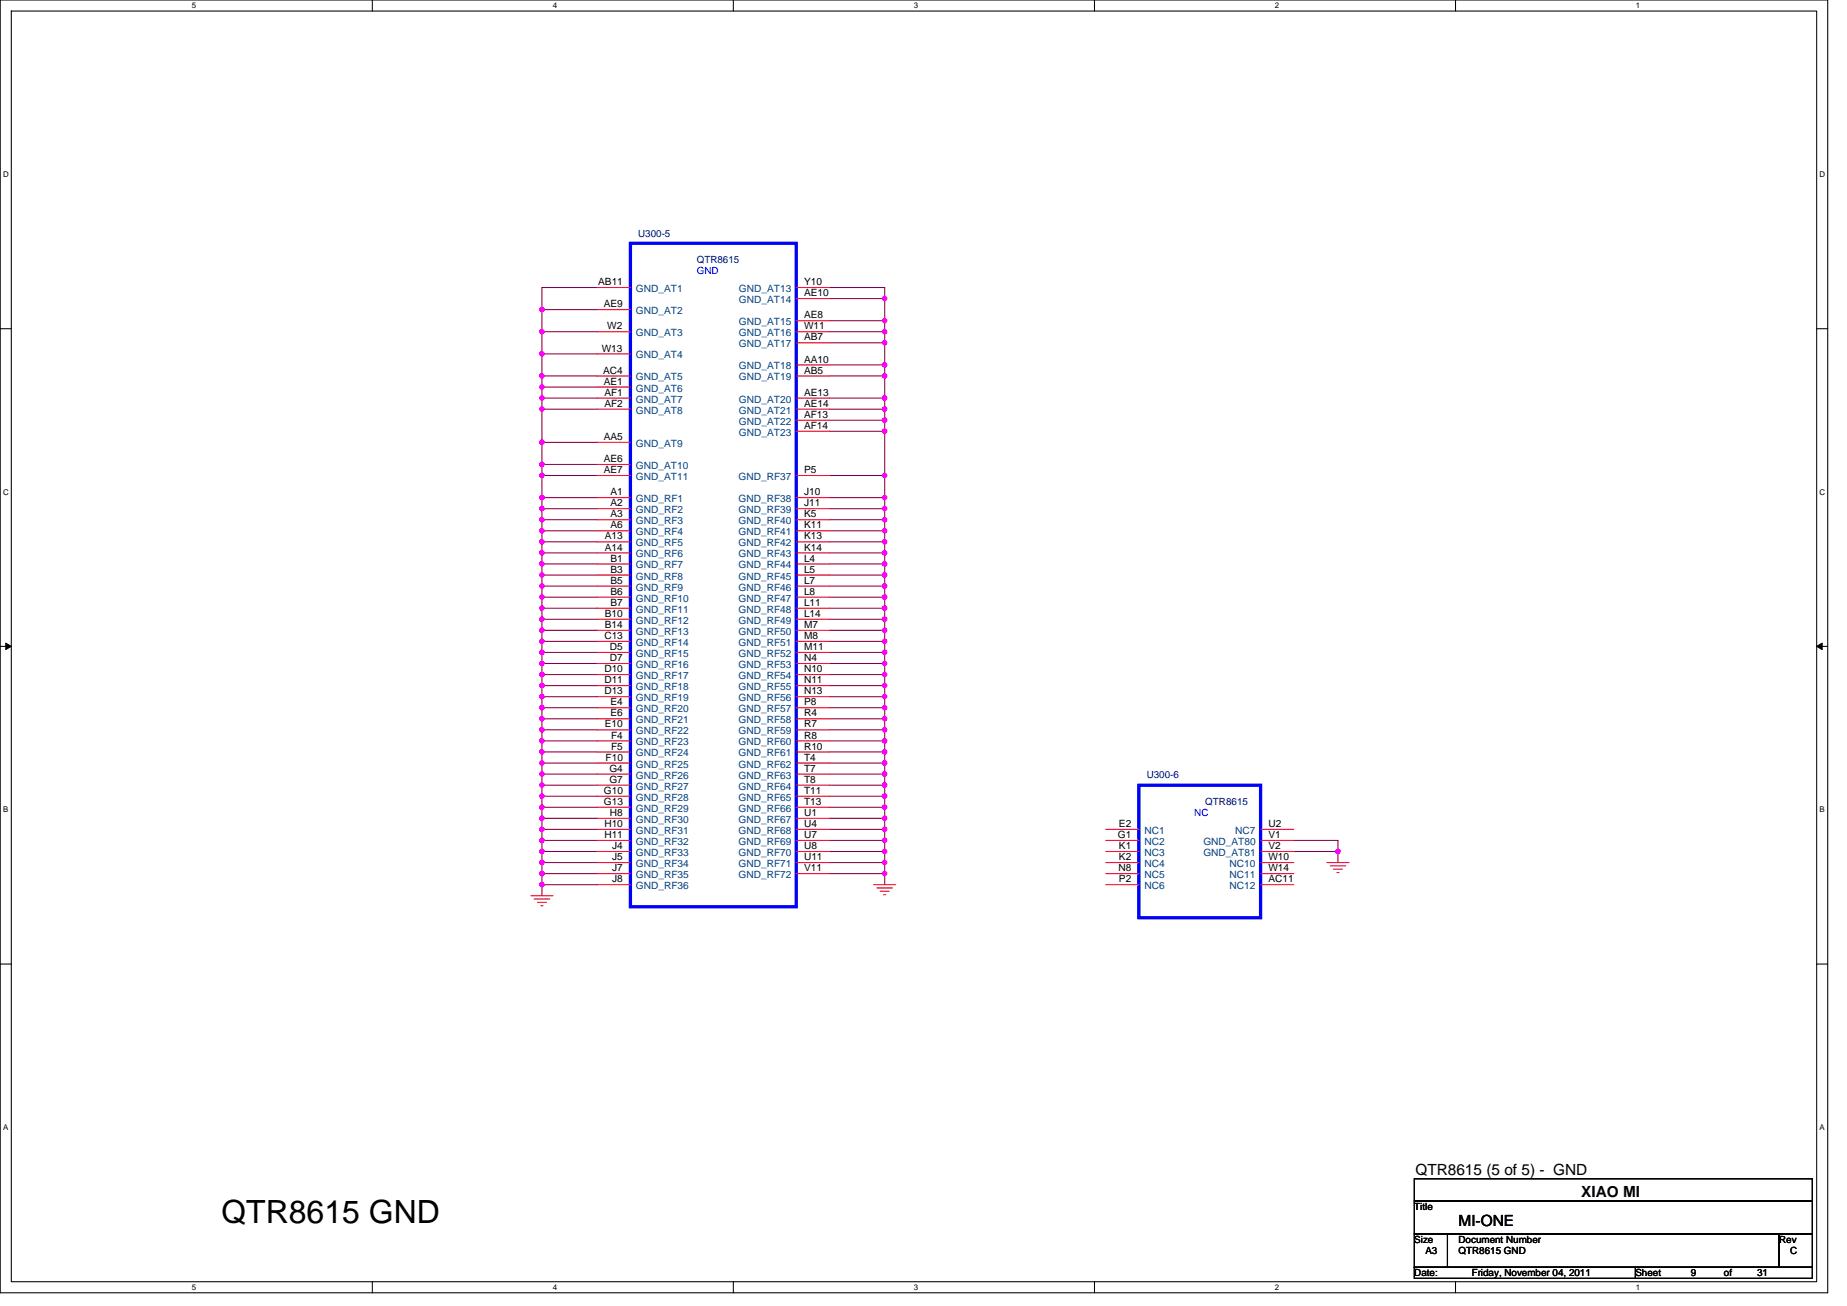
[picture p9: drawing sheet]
<svg xmlns="http://www.w3.org/2000/svg" width="297mm" height="210mm" viewBox="0 0 297 210" stroke-linecap="round" stroke-linejoin="round" font-family="sans-serif">
<path d="M0 0h293.9v207.9h-293.9zM1.8 1.8h290.4v204.3h-290.4z" fill="none" stroke="#000" stroke-width=".17"/>
<g fill="#fff">
<path d="M30.8 .2h.7v1.4h-.7z"/>
<path d="M30.8 206.3h.7v1.4h-.7z"/>
</g>
<path d="M59.9 0v1.8M59.9 206.1v1.8" fill="none" stroke="#000" stroke-width=".17"/>
<g fill="#fff">
<path d="M88.9 .2h.7v1.4h-.7z"/>
<path d="M88.9 206.3h.7v1.4h-.7z"/>
</g>
<path d="M117.9 0v1.8M117.9 206.1v1.8" fill="none" stroke="#000" stroke-width=".17"/>
<g fill="#fff">
<path d="M147 .2h.7v1.4h-.7z"/>
<path d="M147 206.3h.7v1.4h-.7z"/>
</g>
<path d="M176 0v1.8M176 206.1v1.8" fill="none" stroke="#000" stroke-width=".17"/>
<g fill="#fff">
<path d="M205 .2h.7v1.4h-.7z"/>
<path d="M205 206.3h.7v1.4h-.7z"/>
</g>
<path d="M234.1 0v1.8M234.1 206.1v1.8" fill="none" stroke="#000" stroke-width=".17"/>
<g fill="#fff">
<path d="M263.1 .2h.7v1.4h-.7z"/>
<path d="M263.1 206.3h.7v1.4h-.7z"/>
<path d="M.5 27.3h.9v1.4h-.9z"/>
<path d="M292.6 27.3h.9v1.4h-.9z"/>
<path d="M.5 78.4h.9v1.4h-.9z"/>
<path d="M292.6 78.4h.9v1.4h-.9z"/>
</g>
<path d="M0 52.9h1.8M292.2 52.9h1.7" fill="none" stroke="#000" stroke-width=".17"/>
<g fill="#fff">
<path d="M.5 129.5h.8v1.4h-.8z"/>
<path d="M292.6 129.5h.9v1.4h-.9z"/>
</g>
<path d="M0 103.9h1.8M292.2 103.9h1.7" fill="none" stroke="#000" stroke-width=".17"/>
<path d="M.9 103.4l.9 .5-.9 .5zM292.2 103.9l.8-.5v1z" fill="#000" stroke="#000" stroke-width=".16"/>
<g fill="#fff">
<path d="M.5 180.5h.8v1.4h-.8z"/>
<path d="M292.6 180.5h.9v1.4h-.9z"/>
</g>
<path d="M0 155h1.8M292.2 155h1.7M227.5 198.4h5.3v5.4h-5.3zM227.5 189.5h64v3.6h-64zM227.5 193.1h64v5.3h-64zM232.8 198.4h53.3v5.4h-53.3zM286.1 198.4h5.4v5.4h-5.4zM227.5 203.8h35.5v1.7h-35.5zM263 203.8h28.5v1.7h-28.5z" fill="none" stroke="#000" stroke-width=".17"/>
<g fill="none" stroke="#800040" stroke-width=".17">
<path d="M87.2 56.9h8.9M87.2 53.3h8.9M87.2 49.8h8.9M87.2 49.8v3.5M87.2 53.3v3.6M87.2 56.9v3.6M96.1 46.2h-8.9v3.6M133.4 55.1h8.9M133.4 46.2h8.9v1.8M133.4 48h8.9M133.4 51.6h8.9M133.4 53.3h8.9"/>
<path d="M133.4 58.7h8.9M142.3 58.7v1.8M142.3 48v3.6M142.3 53.3v1.8M142.3 51.6v1.7M142.3 55.1v3.6M87.2 64h8.9M87.2 65.8h8.9M87.2 60.5h8.9M87.2 62.2h8.9M87.2 71.1h8.9M87.2 74.7h8.9"/>
<path d="M87.2 76.5h8.9M87.2 64v1.8M87.2 60.5v1.7M87.2 76.5v3.5M87.2 74.7v1.8M87.2 71.1v3.6M87.2 62.2v1.8M87.2 65.8v5.3M133.4 76.5h8.9M133.4 60.5h8.9M133.4 64h8.9M133.4 65.8h8.9"/>
<path d="M133.4 67.6h8.9M133.4 69.3h8.9M142.3 65.8v1.8M142.3 76.5v3.5M142.3 67.6v1.7M142.3 60.5v3.5M142.3 64v1.8M142.3 69.3v7.2M87.2 97.8h8.9M87.2 99.6h8.9M87.2 94.2h8.9M87.2 96h8.9"/>
<path d="M87.2 90.7h8.9M87.2 92.5h8.9M87.2 87.1h8.9M87.2 88.9h8.9M87.2 83.6h8.9M87.2 85.3h8.9M87.2 80h8.9M87.2 81.8h8.9M87.2 99.6v1.7M87.2 88.9v1.8M87.2 92.5v1.7M87.2 90.7v1.8"/>
<path d="M87.2 83.6v1.7M87.2 80v1.8M87.2 94.2v1.8M87.2 96v3.6M87.2 81.8v1.8M87.2 87.1v1.8M87.2 85.3v1.8M133.4 80h8.9M133.4 81.8h8.9M133.4 83.6h8.9M133.4 85.3h8.9M133.4 87.1h8.9"/>
<path d="M133.4 88.9h8.9M133.4 90.7h8.9M133.4 92.5h8.9M133.4 94.2h8.9M133.4 96h8.9M133.4 97.8h8.9M133.4 99.6h8.9M142.3 99.6v1.7M142.3 88.9v1.8M142.3 81.8v1.8M142.3 94.2v1.8M142.3 92.5v1.7"/>
<path d="M142.3 90.7v1.8M142.3 85.3v1.8M142.3 97.8v1.8M142.3 96v1.8M142.3 80v1.8M142.3 83.6v1.7M142.3 87.1v1.8M87.2 119.1h8.9M87.2 115.6h8.9M87.2 117.3h8.9M87.2 112h8.9M87.2 113.8h8.9"/>
<path d="M87.2 108.5h8.9M87.2 110.2h8.9M87.2 104.9h8.9M87.2 106.7h8.9M87.2 101.3h8.9M87.2 103.1h8.9M87.2 103.1v1.8M87.2 108.5v1.7M87.2 113.8v1.8M87.2 104.9v1.8M87.2 110.2v1.8M87.2 117.3v1.8"/>
<path d="M87.2 119.1v1.8M87.2 101.3v1.8M87.2 106.7v1.8M87.2 112v1.8M87.2 115.6v1.7M133.4 101.3h8.9M133.4 103.1h8.9M133.4 104.9h8.9M133.4 106.7h8.9M133.4 108.5h8.9M133.4 110.2h8.9M133.4 112h8.9"/>
<path d="M133.4 113.8h8.9M133.4 115.6h8.9M133.4 117.3h8.9M133.4 119.1h8.9M142.3 104.9v1.8M142.3 115.6v1.7M142.3 119.1v1.8M142.3 112v1.8M142.3 110.2v1.8M142.3 108.5v1.7M142.3 106.7v1.8M142.3 117.3v1.8"/>
<path d="M142.3 101.3v1.8M142.3 113.8v1.8M142.3 103.1v1.8M87.2 136.9h8.9M87.2 138.7h8.9M87.2 133.3h8.9M87.2 135.1h8.9M87.2 129.8h8.9M87.2 131.6h8.9M87.2 126.2h8.9M87.2 128h8.9M87.2 122.7h8.9"/>
<path d="M87.2 124.5h8.9M87.2 120.9h8.9M87.2 124.5v1.7M87.2 129.8v1.8M87.2 126.2v1.8M87.2 131.6v1.7M87.2 122.7v1.8M87.2 128v1.8M87.2 133.4v1.7M87.2 136.9v1.8M87.2 135.1v1.8M87.2 120.9v1.8"/>
<path d="M87.2 138.7v1.8M133.4 120.9h8.9M133.4 122.7h8.9M133.4 124.5h8.9M133.4 126.2h8.9M133.4 128h8.9M133.4 129.8h8.9M133.4 131.6h8.9M133.4 133.4h8.9M133.4 135.1h8.9M133.4 136.9h8.9M133.4 138.7h8.9"/>
<path d="M142.3 135.1v1.8M142.3 128v1.8M142.3 126.2v1.8M142.3 122.7v1.8M142.3 120.9v1.8M142.3 129.8v1.8M142.3 131.6v1.7M142.3 124.5v1.7M142.3 136.9v1.8M142.3 133.4v1.7M142.3 138.7v1.8M208.1 135.1h7.1v1.8"/>
<path d="M208.1 136.9h7.1M215.2 136.9v1.8M87.2 140.5h8.9M87.2 142.2h8.9M87.2 142.2v1.8M87.2 140.5v1.7M133.4 140.5h8.9M142.3 140.5v1.7"/>
</g>
<g fill="#f0f" stroke="#f0f" stroke-width=".17">
<circle cx="142.3" cy="58.7" r=".35"/>
<circle cx="142.3" cy="65.8" r=".35"/>
<circle cx="142.3" cy="88.9" r=".35"/>
<circle cx="142.3" cy="103.1" r=".35"/>
<circle cx="87.1" cy="140.4" r=".35"/>
<circle cx="87.1" cy="142.2" r=".35"/>
<circle cx="87.1" cy="136.9" r=".35"/>
<circle cx="87.1" cy="138.7" r=".35"/>
<circle cx="87.1" cy="135.1" r=".35"/>
<circle cx="87.1" cy="129.8" r=".35"/>
<circle cx="87.1" cy="122.7" r=".35"/>
<circle cx="87.1" cy="124.4" r=".35"/>
<circle cx="87.1" cy="117.3" r=".35"/>
<circle cx="87.1" cy="113.8" r=".35"/>
<circle cx="87.1" cy="108.4" r=".35"/>
<circle cx="87.1" cy="103.1" r=".35"/>
<circle cx="87.1" cy="97.8" r=".35"/>
<circle cx="87.1" cy="99.6" r=".35"/>
<circle cx="87.1" cy="87.1" r=".35"/>
<circle cx="87.1" cy="88.9" r=".35"/>
<circle cx="87.1" cy="83.6" r=".35"/>
<circle cx="87.1" cy="60.4" r=".35"/>
<circle cx="142.3" cy="76.4" r=".35"/>
<circle cx="142.3" cy="140.4" r=".35"/>
<circle cx="142.3" cy="104.9" r=".35"/>
<circle cx="142.3" cy="99.6" r=".35"/>
<circle cx="142.3" cy="48" r=".35"/>
<circle cx="142.3" cy="115.6" r=".35"/>
<circle cx="142.3" cy="81.8" r=".35"/>
<circle cx="142.3" cy="135.1" r=".35"/>
<circle cx="142.3" cy="128" r=".35"/>
<circle cx="142.3" cy="67.6" r=".35"/>
<circle cx="142.3" cy="126.2" r=".35"/>
<circle cx="142.3" cy="119.1" r=".35"/>
<circle cx="142.3" cy="112" r=".35"/>
<circle cx="142.3" cy="110.2" r=".35"/>
<circle cx="142.3" cy="108.4" r=".35"/>
<circle cx="142.3" cy="106.7" r=".35"/>
<circle cx="142.3" cy="117.3" r=".35"/>
<circle cx="142.3" cy="94.2" r=".35"/>
<circle cx="142.3" cy="92.4" r=".35"/>
<circle cx="142.3" cy="90.7" r=".35"/>
<circle cx="142.3" cy="53.3" r=".35"/>
<circle cx="142.3" cy="85.3" r=".35"/>
<circle cx="142.3" cy="122.7" r=".35"/>
<circle cx="142.3" cy="120.9" r=".35"/>
<circle cx="142.3" cy="97.8" r=".35"/>
<circle cx="142.3" cy="96" r=".35"/>
<circle cx="142.3" cy="80" r=".35"/>
<circle cx="142.3" cy="129.8" r=".35"/>
<circle cx="142.3" cy="131.6" r=".35"/>
<circle cx="142.3" cy="60.4" r=".35"/>
<circle cx="142.3" cy="124.4" r=".35"/>
<circle cx="142.3" cy="83.6" r=".35"/>
<circle cx="142.3" cy="51.5" r=".35"/>
<circle cx="87.1" cy="92.4" r=".35"/>
<circle cx="87.1" cy="90.7" r=".35"/>
<circle cx="87.1" cy="64" r=".35"/>
<circle cx="87.1" cy="126.2" r=".35"/>
<circle cx="87.1" cy="80" r=".35"/>
<circle cx="87.1" cy="94.2" r=".35"/>
<circle cx="87.1" cy="104.9" r=".35"/>
<circle cx="87.1" cy="110.2" r=".35"/>
<circle cx="87.1" cy="119.1" r=".35"/>
<circle cx="87.1" cy="76.4" r=".35"/>
<circle cx="87.1" cy="74.7" r=".35"/>
<circle cx="87.1" cy="71.1" r=".35"/>
<circle cx="87.1" cy="62.2" r=".35"/>
<circle cx="87.1" cy="65.8" r=".35"/>
<circle cx="87.1" cy="131.6" r=".35"/>
<circle cx="215.2" cy="136.9" r=".35"/>
<circle cx="142.3" cy="101.3" r=".35"/>
<circle cx="87.1" cy="96" r=".35"/>
<circle cx="87.1" cy="101.3" r=".35"/>
<circle cx="87.1" cy="106.7" r=".35"/>
<circle cx="142.3" cy="113.8" r=".35"/>
<circle cx="87.1" cy="49.8" r=".35"/>
<circle cx="87.1" cy="53.3" r=".35"/>
<circle cx="87.1" cy="56.9" r=".35"/>
<circle cx="87.1" cy="81.8" r=".35"/>
<circle cx="142.3" cy="64" r=".35"/>
<circle cx="142.3" cy="69.3" r=".35"/>
<circle cx="87.1" cy="112" r=".35"/>
<circle cx="87.1" cy="128" r=".35"/>
<circle cx="87.1" cy="133.3" r=".35"/>
<circle cx="142.3" cy="136.9" r=".35"/>
<circle cx="87.1" cy="85.3" r=".35"/>
<circle cx="87.1" cy="115.6" r=".35"/>
<circle cx="87.1" cy="120.9" r=".35"/>
<circle cx="142.3" cy="55.1" r=".35"/>
<circle cx="142.3" cy="133.3" r=".35"/>
<circle cx="142.3" cy="138.7" r=".35"/>
<circle cx="142.3" cy="87.1" r=".35"/>
</g>
<g fill="none" stroke="#f00" stroke-width=".17">
<path d="M96.1 46.2h5.3M96.1 49.8h5.3M96.1 53.3h5.3M96.1 56.9h5.3M128.1 46.2h5.3M128.1 48h5.3M128.1 51.6h5.3M128.1 53.3h5.3M128.1 55.1h5.3M128.1 58.7h5.3M96.1 60.5h5.3M96.1 62.2h5.3"/>
<path d="M96.1 64h5.3M96.1 65.8h5.3M96.1 71.1h5.3M96.1 74.7h5.3M96.1 76.5h5.3M128.1 60.5h5.3M128.1 64h5.3M128.1 65.8h5.3M128.1 67.6h5.3M128.1 69.3h5.3M128.1 76.5h5.3M96.1 80h5.3"/>
<path d="M96.1 81.8h5.3M96.1 83.6h5.3M96.1 85.3h5.3M96.1 87.1h5.3M96.1 88.9h5.3M96.1 90.7h5.3M96.1 92.5h5.3M96.1 94.2h5.3M96.1 96h5.3M96.1 97.8h5.3M96.1 99.6h5.3M128.1 80h5.3"/>
<path d="M128.1 81.8h5.3M128.1 83.6h5.3M128.1 85.3h5.3M128.1 87.1h5.3M128.1 88.9h5.3M128.1 90.7h5.3M128.1 92.5h5.3M128.1 94.2h5.3M128.1 96h5.3M128.1 97.8h5.3M128.1 99.6h5.3M96.1 101.3h5.3"/>
<path d="M96.1 103.1h5.3M96.1 104.9h5.3M96.1 106.7h5.3M96.1 108.5h5.3M96.1 110.2h5.3M96.1 112h5.3M96.1 113.8h5.3M96.1 115.6h5.3M96.1 117.3h5.3M96.1 119.1h5.3M128.1 101.3h5.3M128.1 103.1h5.3"/>
<path d="M128.1 104.9h5.3M128.1 106.7h5.3M128.1 108.5h5.3M128.1 110.2h5.3M128.1 112h5.3M128.1 113.8h5.3M128.1 115.6h5.3M128.1 117.3h5.3M128.1 119.1h5.3M96.1 120.9h5.3M96.1 122.7h5.3M96.1 124.5h5.3"/>
<path d="M96.1 126.2h5.3M96.1 128h5.3M96.1 129.8h5.3M96.1 131.6h5.3M96.1 133.3h5.3M96.1 135.1h5.3M96.1 136.9h5.3M96.1 138.7h5.3M128.1 120.9h5.3M128.1 122.7h5.3M128.1 124.5h5.3M128.1 126.2h5.3"/>
<path d="M128.1 128h5.3M128.1 129.8h5.3M128.1 131.6h5.3M128.1 133.3h5.3M128.1 135.1h5.3M128.1 136.9h5.3M128.1 138.7h5.3M177.8 133.3h5.4M177.8 135.1h5.4M177.8 136.9h5.4M177.8 138.7h5.4M202.7 133.3h5.4"/>
<path d="M202.7 135.1h5.4M202.7 136.9h5.4M202.7 138.7h5.4M213.4 138.7h3.6M213.9 139.2h2.5M214.5 139.7h1.4M85.4 144h3.5M85.9 144.5h2.5M86.4 145.1h1.5M87 145.6h.3M96.1 140.5h5.3M96.1 142.2h5.3"/>
<path d="M128.1 140.5h5.3M140.5 142.2h3.6M141 142.8h2.5M141.6 143.3h1.4M142.1 143.8h.3M177.8 140.5h5.4M177.8 142.2h5.4M202.7 140.5h5.4M202.7 142.2h5.4M215 140.3h.3"/>
</g>
<path d="M101.4 39.1h26.7v106.7h-26.7zM183.2 126.2h19.5v21.4h-19.5z" fill="none" stroke="#00f" stroke-width=".53"/>
<text font-size="5.1" x="35.6" y="196.6">QTR8615 GND</text>
<g font-size="2.5">
<text x="227.6" y="188.9">QTR8615 (5 of 5) - GND</text>
<text x="234.6" y="197.1">MI-ONE</text>
<text x="254.3" y="192.5">XIAO MI</text>
</g>
<g font-size="1.6" fill="#000080">
<text x="102.6" y="38">U300-5</text>
<text x="112.1" y="42.3">QTR8615</text>
<text x="184.4" y="125.2">U300-6</text>
<text x="193.8" y="129.4">QTR8615</text>
</g>
<g font-size="1.6">
<text x="96.2" y="45.8">AB11</text>
<text x="129.3" y="45.8">Y10</text>
<text x="129.3" y="47.6">AE10</text>
<text x="97.1" y="49.4">AE9</text>
<text x="97.7" y="53">W2</text>
<text x="129.3" y="51.2">AE8</text>
<text x="129.3" y="53">W11</text>
<text x="96.8" y="56.5">W13</text>
<text x="129.3" y="54.7">AB7</text>
<text x="129.3" y="58.3">AA10</text>
<text x="97" y="60.1">AC4</text>
<text x="97.1" y="61.8">AE1</text>
<text x="97.2" y="63.6">AF1</text>
<text x="97.2" y="65.4">AF2</text>
<text x="129.3" y="60.1">AB5</text>
<text x="129.3" y="63.6">AE13</text>
<text x="129.3" y="65.4">AE14</text>
<text x="97.1" y="70.7">AA5</text>
<text x="129.3" y="67.2">AF13</text>
<text x="129.3" y="69">AF14</text>
<text x="97.1" y="74.3">AE6</text>
<text x="97.1" y="76.1">AE7</text>
<text x="129.3" y="76.1">P5</text>
<text x="98.2" y="79.6">A1</text>
<text x="98.2" y="81.4">A2</text>
<text x="98.2" y="83.2">A3</text>
<text x="129.3" y="79.6">J10</text>
<text x="129.3" y="81.4">J11</text>
<text x="129.3" y="83.2">K5</text>
<text x="97.3" y="86.7">A13</text>
<text x="97.3" y="88.5">A14</text>
<text x="98.2" y="85">A6</text>
<text x="129.3" y="85">K11</text>
<text x="129.3" y="86.7">K13</text>
<text x="129.3" y="88.5">K14</text>
<text x="98.2" y="90.3">B1</text>
<text x="98.2" y="92.1">B3</text>
<text x="98.2" y="93.9">B5</text>
<text x="98.2" y="95.6">B6</text>
<text x="129.3" y="90.3">L4</text>
<text x="129.3" y="92.1">L5</text>
<text x="129.3" y="93.9">L7</text>
<text x="129.3" y="95.6">L8</text>
<text x="97.3" y="99.2">B10</text>
<text x="97.3" y="101">B14</text>
<text x="98.2" y="97.4">B7</text>
<text x="129.3" y="97.4">L11</text>
<text x="129.3" y="99.2">L14</text>
<text x="129.3" y="101">M7</text>
<text x="97.2" y="102.7">C13</text>
<text x="98.1" y="104.5">D5</text>
<text x="98.1" y="106.3">D7</text>
<text x="129.3" y="102.7">M8</text>
<text x="129.3" y="104.5">M11</text>
<text x="129.3" y="106.3">N4</text>
<text x="97.2" y="108.1">D10</text>
<text x="97.2" y="109.9">D11</text>
<text x="97.2" y="111.6">D13</text>
<text x="98.2" y="113.4">E4</text>
<text x="129.3" y="108.1">N10</text>
<text x="129.3" y="109.9">N11</text>
<text x="129.3" y="111.6">N13</text>
<text x="129.3" y="113.4">P8</text>
<text x="97.3" y="117">E10</text>
<text x="98.2" y="115.2">E6</text>
<text x="98.3" y="118.7">F4</text>
<text x="129.3" y="115.2">R4</text>
<text x="129.3" y="117">R7</text>
<text x="129.3" y="118.7">R8</text>
<text x="97.4" y="122.3">F10</text>
<text x="98" y="124.1">G4</text>
<text x="98" y="125.9">G7</text>
<text x="98.3" y="120.5">F5</text>
<text x="129.3" y="120.5">R10</text>
<text x="129.3" y="122.3">T4</text>
<text x="129.3" y="124.1">T7</text>
<text x="129.3" y="125.9">T8</text>
<text x="97.1" y="127.6">G10</text>
<text x="97.1" y="129.4">G13</text>
<text x="98.1" y="131.2">H8</text>
<text x="129.3" y="127.6">T11</text>
<text x="129.3" y="129.4">T13</text>
<text x="129.3" y="131.2">U1</text>
<text x="97.2" y="133">H10</text>
<text x="97.2" y="134.7">H11</text>
<text x="98.4" y="136.5">J4</text>
<text x="129.3" y="133">U4</text>
<text x="129.3" y="134.7">U7</text>
<text x="129.3" y="136.5">U8</text>
<text x="179.8" y="134.7">G1</text>
<text x="180" y="133">E2</text>
<text x="180" y="136.5">K1</text>
<text x="204" y="133">U2</text>
<text x="204" y="134.7">V1</text>
<text x="204" y="136.5">V2</text>
<text x="98.4" y="138.3">J5</text>
<text x="98.4" y="140.1">J7</text>
<text x="98.4" y="141.9">J8</text>
<text x="129.3" y="138.3">U11</text>
<text x="129.3" y="140.1">V11</text>
<text x="179.9" y="140.1">N8</text>
<text x="180" y="138.3">K2</text>
<text x="180" y="141.9">P2</text>
<text x="204" y="138.3">W10</text>
<text x="204" y="140.1">W14</text>
<text x="204" y="141.9">AC11</text>
<text x="227.5" y="194.5">Title</text>
<text x="227.5" y="199.8">Size</text>
<text x="229.2" y="201.6">A3</text>
<text x="234.6" y="199.8">Document Number</text>
<text x="234.6" y="201.6">QTR8615 GND</text>
<text x="286.1" y="199.8">Rev</text>
<text x="287.9" y="201.6">C</text>
<text x="227.5" y="205.2">Date:</text>
<text x="236.7" y="205.2">Friday, November 04, 2011</text>
<text x="263" y="205.2">Sheet</text>
<text x="271.9" y="205.2">9</text>
<text x="277.2" y="205.2">of</text>
<text x="282.6" y="205.2">31</text>
</g>
<g font-size="1.6" fill="#004080">
<text x="102.3" y="46.9">GND_AT1</text>
<text x="118.8" y="46.9">GND_AT13</text>
<text x="102.3" y="50.5">GND_AT2</text>
<text x="118.8" y="48.7">GND_AT14</text>
<text x="118.8" y="52.3">GND_AT15</text>
<text x="102.3" y="54.1">GND_AT3</text>
<text x="102.3" y="57.6">GND_AT4</text>
<text x="118.8" y="54.1">GND_AT16</text>
<text x="118.8" y="55.8">GND_AT17</text>
<text x="118.8" y="59.4">GND_AT18</text>
<text x="102.3" y="61.2">GND_AT5</text>
<text x="102.3" y="62.9">GND_AT6</text>
<text x="102.3" y="64.7">GND_AT7</text>
<text x="118.8" y="61.2">GND_AT19</text>
<text x="118.8" y="64.7">GND_AT20</text>
<text x="102.3" y="66.5">GND_AT8</text>
<text x="102.3" y="71.8">GND_AT9</text>
<text x="118.8" y="66.5">GND_AT21</text>
<text x="118.8" y="68.3">GND_AT22</text>
<text x="118.8" y="70.1">GND_AT23</text>
<text x="102.3" y="75.4">GND_AT10</text>
<text x="102.3" y="77.2">GND_AT11</text>
<text x="118.8" y="77.2">GND_RF37</text>
<text x="102.3" y="80.7">GND_RF1</text>
<text x="102.3" y="82.5">GND_RF2</text>
<text x="118.8" y="80.7">GND_RF38</text>
<text x="118.8" y="82.5">GND_RF39</text>
<text x="102.3" y="84.3">GND_RF3</text>
<text x="102.3" y="86.1">GND_RF4</text>
<text x="102.3" y="87.8">GND_RF5</text>
<text x="102.3" y="89.6">GND_RF6</text>
<text x="118.8" y="84.3">GND_RF40</text>
<text x="118.8" y="86.1">GND_RF41</text>
<text x="118.8" y="87.8">GND_RF42</text>
<text x="118.8" y="89.6">GND_RF43</text>
<text x="102.3" y="91.4">GND_RF7</text>
<text x="102.3" y="93.2">GND_RF8</text>
<text x="102.3" y="95">GND_RF9</text>
<text x="118.8" y="91.4">GND_RF44</text>
<text x="118.8" y="93.2">GND_RF45</text>
<text x="118.8" y="95">GND_RF46</text>
<text x="102.3" y="96.7">GND_RF10</text>
<text x="102.3" y="98.5">GND_RF11</text>
<text x="102.3" y="100.3">GND_RF12</text>
<text x="118.8" y="96.7">GND_RF47</text>
<text x="118.8" y="98.5">GND_RF48</text>
<text x="118.8" y="100.3">GND_RF49</text>
<text x="102.3" y="102.1">GND_RF13</text>
<text x="102.3" y="103.8">GND_RF14</text>
<text x="102.3" y="105.6">GND_RF15</text>
<text x="102.3" y="107.4">GND_RF16</text>
<text x="118.8" y="102.1">GND_RF50</text>
<text x="118.8" y="103.8">GND_RF51</text>
<text x="118.8" y="105.6">GND_RF52</text>
<text x="118.8" y="107.4">GND_RF53</text>
<text x="102.3" y="109.2">GND_RF17</text>
<text x="102.3" y="111">GND_RF18</text>
<text x="102.3" y="112.7">GND_RF19</text>
<text x="118.8" y="109.2">GND_RF54</text>
<text x="118.8" y="111">GND_RF55</text>
<text x="118.8" y="112.7">GND_RF56</text>
<text x="102.3" y="114.5">GND_RF20</text>
<text x="102.3" y="116.3">GND_RF21</text>
<text x="102.3" y="118.1">GND_RF22</text>
<text x="102.3" y="119.8">GND_RF23</text>
<text x="118.8" y="114.5">GND_RF57</text>
<text x="118.8" y="116.3">GND_RF58</text>
<text x="118.8" y="118.1">GND_RF59</text>
<text x="118.8" y="119.8">GND_RF60</text>
<text x="102.3" y="121.6">GND_RF24</text>
<text x="102.3" y="123.4">GND_RF25</text>
<text x="102.3" y="125.2">GND_RF26</text>
<text x="118.8" y="121.6">GND_RF61</text>
<text x="118.8" y="123.4">GND_RF62</text>
<text x="118.8" y="125.2">GND_RF63</text>
<text x="102.3" y="127">GND_RF27</text>
<text x="102.3" y="128.7">GND_RF28</text>
<text x="102.3" y="130.5">GND_RF29</text>
<text x="118.8" y="127">GND_RF64</text>
<text x="118.8" y="128.7">GND_RF65</text>
<text x="118.8" y="130.5">GND_RF66</text>
<text x="102.3" y="132.3">GND_RF30</text>
<text x="102.3" y="134.1">GND_RF31</text>
<text x="102.3" y="135.8">GND_RF32</text>
<text x="102.3" y="137.6">GND_RF33</text>
<text x="118.8" y="132.3">GND_RF67</text>
<text x="118.8" y="134.1">GND_RF68</text>
<text x="118.8" y="135.8">GND_RF69</text>
<text x="118.8" y="137.6">GND_RF70</text>
<text x="184.1" y="134.1">NC1</text>
<text x="184.1" y="135.8">NC2</text>
<text x="184.1" y="137.6">NC3</text>
<text x="193.5" y="135.8">GND_AT80</text>
<text x="193.5" y="137.6">GND_AT81</text>
<text x="198.6" y="134.1">NC7</text>
<text x="102.3" y="139.4">GND_RF34</text>
<text x="102.3" y="141.2">GND_RF35</text>
<text x="102.3" y="143">GND_RF36</text>
<text x="118.8" y="139.4">GND_RF71</text>
<text x="118.8" y="141.2">GND_RF72</text>
<text x="184.1" y="139.4">NC4</text>
<text x="184.1" y="141.2">NC5</text>
<text x="184.1" y="143">NC6</text>
<text x="197.7" y="139.4">NC10</text>
<text x="197.7" y="141.2">NC11</text>
<text x="197.7" y="143">NC12</text>
</g>
<g font-size="1.6" fill="#00f">
<text x="112.1" y="44.1">GND</text>
<text x="192.1" y="131.2">NC</text>
</g>
<g font-size="1.3">
<text x="30.8" y="1.3">5</text>
<text x="88.9" y="1.3">4</text>
<text x="147" y="1.3">3</text>
<text x="205" y="1.3">2</text>
<text x="263.1" y="1.3">1</text>
<text x=".5" y="28.4">D</text>
<text x="292.6" y="28.4">D</text>
<text x=".5" y="79.5">C</text>
<text x="292.6" y="79.5">C</text>
<text x=".5" y="130.6">B</text>
<text x="292.6" y="130.6">B</text>
<text x=".5" y="181.7">A</text>
<text x="292.6" y="181.7">A</text>
<text x="30.8" y="207.4">5</text>
<text x="88.9" y="207.4">4</text>
<text x="147" y="207.4">3</text>
<text x="205" y="207.4">2</text>
<text x="263.1" y="207.4">1</text>
</g>
</svg>
